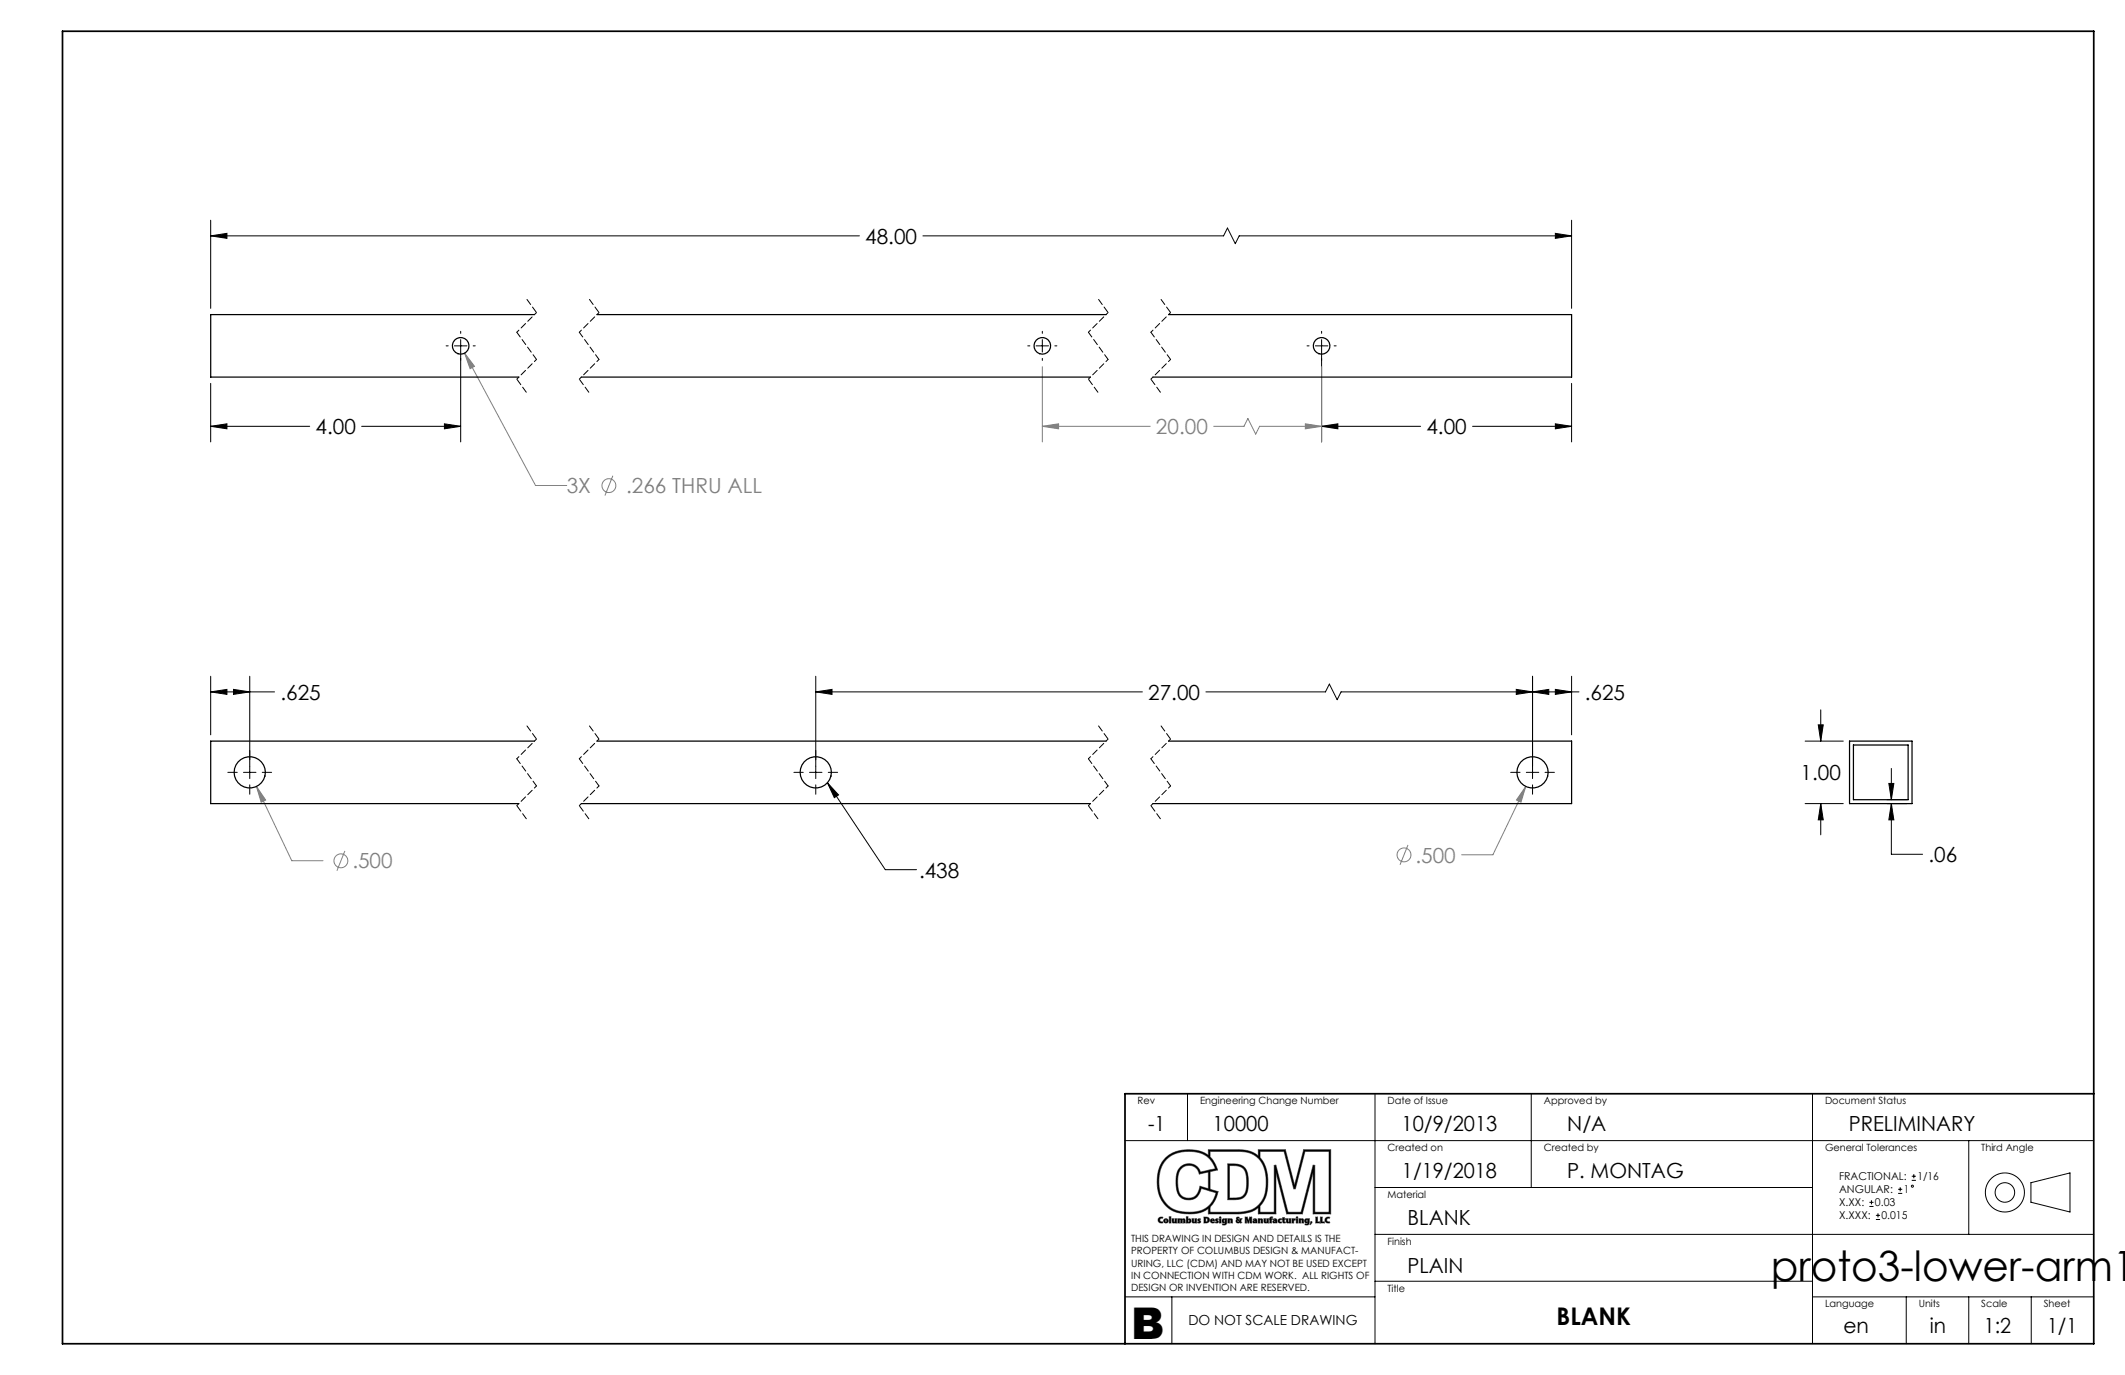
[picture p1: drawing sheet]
<svg xmlns="http://www.w3.org/2000/svg" width="432mm" height="279mm" viewBox="0 0 432 279" stroke-linecap="round" stroke-linejoin="round" font-family="sans-serif">
<g fill="none" stroke="#000" stroke-width=".2">
<path d="M42.8 47.9l3.3-.5v1zM42.8 44.8v17.9M42.8 47.9h131.8M187.5 47.9h61.1l.8-1.6 1.6 3.2 .8-1.6h67.5M316 47.4l3.3 .5-3.3 .5zM319.3 44.8v17.9M42.8 77.9v11.9M90.7 70.3h.4M92.3 70.3h2.6M93.6 67.3v.4M93.6 69v20.8M96.2 70.3h.4"/>
<path d="M208.8 70.3h.5M210.5 70.3h2.6M211.8 67.3v.4M211.8 69v2.5M211.8 72.8v.4M214.3 70.3h.5M265.6 70.3h.4M267.3 70.3h2.5M268.5 67.3v.4M268.5 69v20.8M271.1 70.3h.4M319.3 77.9v11.9"/>
<path d="M42.8 86.6l3.3-.5v1zM42.8 86.6h20.1M73.5 86.6h20.1M90.3 86.1l3.3 .5-3.3 .5zM268.5 86.6l3.4-.5v1zM268.5 86.6h20.2M299.2 86.6h20.1M316 86.1l3.3 .5-3.3 .5zM42.8 137.4v11.9M50.7 137.4v20.8M165.8 137.4v20.8M311.4 137.4v20.8"/>
<path d="M319.3 137.4v11.9M42.8 140.6l3.3-.5v1zM42.8 140.6h13M46.3 156.9h1.9M47.4 140.1l3.3 .5-3.3 .5zM49.5 156.9h2.5M50.7 159.5v1.9M53.3 156.9h1.9M161.3 156.9h1.9M164.5 156.9h2.5M165.8 140.6l3.3-.5v1zM165.8 140.6h66.3"/>
<path d="M165.8 159.5v1.9M168.1 159.1l11.8 17.6h6.3M168.1 159.1l2.3 2.4-.9 .6zM168.3 156.9h1.9M245 140.6h24.3l.8-1.6 1.6 3.2 .8-1.6h48.3M307 156.9h1.9M308.1 140.1l3.3 .5-3.3 .5zM310.1 156.9h2.6M311.4 140.6l3.3-.5v1zM311.4 159.5v1.9M314 156.9h1.9M316 140.1l3.3 .5-3.3 .5z"/>
<path d="M366.8 150.6h7.8M369.5 147.3h1l-.5 3.3zM370 144.2v6.4M383.8 159.2h1l-.5 3.3zM384.3 156.1v6.4M366.8 163.3h7.8M370 163.3l.5 3.3h-1zM370 163.3v6.3M383.4 163.3h4.1M383.4 162.5h4.1M384.3 163.3l.5 3.3h-1zM384.3 163.3v10.3h6.4"/>
<path d="M228.6 231.8h196.8M241.3 222.2v9.6M279.4 222.2v50.8M311.1 222.2v19.1M368.3 222.2v50.8M388.5 239.8h.8M388.5 239h.8M388.9 238.6v.8M400 231.8v19M279.4 250.8h146M279.4 241.3h88.9M379.9 245.2h.8"/>
<path d="M379.9 244.3h.8M380.3 243.9v.8M381.2 247.8h.8M381.2 247h.8M381.6 246.5v.9M385.7 242.5h.8M385.7 241.7h.8M386.1 241.2v.9M412.7 240.3l7.9-2v8l-7.9-2zM228.6 263.5h50.8M238.1 263.5v9.5M279.4 260.3h88.9"/>
<path d="M368.3 263.5h57.1M387.3 263.5v9.5M400 263.5v9.5M412.8 263.5v9.5"/>
<circle cx="388.6" cy="241" r=".21"/>
<circle cx="407.4" cy="242.3" r="1.98"/>
<circle cx="407.4" cy="242.3" r="4"/>
</g>
<g fill="none" stroke="#808080" stroke-width=".2">
<path d="M94.4 71.8l2 2.6-.9 .5zM94.4 71.8l14.4 26.9h6.4M211.8 74.5v15.3M268.5 74.5v15.3M124.5 96.7l-1.6 4M211.8 86.6l3.3-.5v1zM211.8 86.6h21.9M246.6 86.6h6.2l.8-1.6 1.6 3.2 .7-1.6h12.6M265.2 86.1l3.3 .5-3.3 .5zM52.1 159.8l1.9 2.8-.9 .4zM52.1 159.8l7.2 15.1h6.3M310 159.8l-.9 3.2-1-.4z"/>
<path d="M310 159.8l-6.6 13.9h-6.4M70.1 172.9l-1.6 4M286.1 171.7l-1.6 4M237.1 235.6a7.1 7.1 0 0 1 8.4-.4l.9 1.1 .6 1.2-3.1 .7a2.55 2.55 0 0 0-2.9-1.7 2.55 2.55 0 0 0-2 2.7 4.7 4.7 0 0 0 .9 4.1 2.59 2.59 0 0 0 4.2-1.8l3 .9a4.9 4.9 0 0 1-5.4 3.9 5.6 5.6 0 0 1-6.2-6.2 6.3 6.3 0 0 1 1.6-4.5zM240.1 237.4a2.13 2.13 0 0 1 3.6 1.2l1.8-.4v3.3l-1.7-.5a2.35 2.35 0 0 1-3.2 2.3 2.17 2.17 0 0 1-1.3-2.2 5.1 5.1 0 0 1 .8-3.7zM241.5 233.6a5.9 5.9 0 0 0-6.4 6.5M241.5 233.6h.1M241.5 233.6a5.7 5.7 0 0 1 4 1.2v-1.2h6.1a5.6 5.6 0 0 1 4.1 1.3v-1.3h5.5l1.9 7.2 1.8-7.2h5.5v13.1h-3.6v-8.5l-2.2 8.5h-3.2l-2.1-8.5v8.5h-3.6v-1.3a5.8 5.8 0 0 1-4.1 1.3h-6.1v-1.1a7.7 7.7 0 0 1-7.9 .1 6.4 6.4 0 0 1-2.5-5.6M245.9 234h5.7a5.2 5.2 0 0 1 5.7 5.4 6.7 6.7 0 0 1-1.5 5.4l-.1 .1a5.2 5.2 0 0 1-4.1 1.4h-5.7v-1a6 6 0 0 0 1.6-3.2l-1.6-.4v-3.6l1.5-.4v-.1a6 6 0 0 0-1.5-2.5zM249.5 236.5a4.3 4.3 0 0 1 3.5 .8 6.1 6.1 0 0 1 0 5.8l-.5 .4-.8 .2-2.2 .1zM249.8 236.8a3.8 3.8 0 0 1 2.9 .7 6.1 6.1 0 0 1 0 5.3l-.4 .4-.5 .2h-2zM256 234h4.9l2 7.6h.3l2-7.6h4.8v12.3h-2.8v-9.5h-.4l-2.4 9.5h-2.7l-2.4-9.5h-.4v9.5h-2.9v-1.2a8.1 8.1 0 0 0 1.2-8l-.6-1.1a2.11 2.11 0 0 1-.6-2z"/>
<path d="M235.1 240.1h.1M235.5 247.5l.7-.2h.1l-.1 .3a.39 .39 0 0 0-.5 .3 .39 .39 0 0 0 .5 .4l.1 .2a.66 .66 0 0 1-.8-.2 .66 .66 0 0 1 0-.8zM236.9 247.8l.2 .3-.2 .3-.1-.3zM237.6 247.3h.3v1.2h-.3zM238.8 248.4v.1h.3v-.8h-.3l-.2 .6-.1-.6h-.3v.7l.3 .1 .3-.1M239.3 240.1h.1M239.3 247.7h.4v.1l.3-.2 .2 .2 .5-.1 .1 .8h-.3l-.1-.6-.2 .6h-.3l-.1-.6-.1 .6h-.4zM241.1 247.3h.3v.5a.4 .4 0 0 1 .5 0 .4 .4 0 0 1 0 .6 .4 .4 0 0 1-.5 0v.1h-.3zM241.5 247.8a.23 .23 0 0 1 .2 .3 .23 .23 0 0 1-.3 .2zM241.5 243.8h.1M242.8 248.4v.1h.4v-.8h-.4l-.1 .6-.1-.6h-.4l.1 .7 .2 .1 .3-.1M243.4 247.7h.6l-.3 .2a.33 .33 0 0 1 .3 .5 .33 .33 0 0 1-.6 .1l-.1-.1 .1-.1h.3l-.3-.3z"/>
<path d="M243.7 247.8v.1M244.6 247.3h.4a.62 .62 0 0 1 .8 .6 .62 .62 0 0 1-.8 .6h-.4zM245 247.5a.37 .37 0 0 1 .4 .4 .37 .37 0 0 1-.4 .4zM246.1 247.7a.43 .43 0 0 1 .5 0 .43 .43 0 0 1 .2 .4h-.5l.5 .3a.51 .51 0 0 1-.7 0 .51 .51 0 0 1 0-.7zM246.3 247.8l.2 .1-.2 .1zM246.5 247.9v.1M247.1 247.7h.5l-.3 .2a.33 .33 0 0 1 .3 .5 .33 .33 0 0 1-.6 .1l-.1-.1 .1-.1h.3l-.3-.3zM247.3 247.8v.1M247.8 247.7h.3v.8h-.3zM247.8 247.3h.3v.2h-.3zM248.4 247.8l.9-.1-.1 1.1-.4 .1h-.4v-.2h.4l.1-.3a.41 .41 0 0 1-.6 0 .41 .41 0 0 1 .1-.6zM248.7 247.8a.26 .26 0 0 1 .2 .3 .26 .26 0 0 1-.2 .2z"/>
<path d="M249.5 247.7h.3v.1l.5-.1 .1 .8h-.3l-.1-.6-.2 .6h-.3zM251.5 248l.3 .2a.21 .21 0 0 1-.3 .1 .21 .21 0 0 1 0-.3zM251.6 248.5l-.4-.2 .1-.5a.33 .33 0 0 1 0-.5 .33 .33 0 0 1 .5 .1l-.1 .2h-.2l.5 .4-.1-.2h-.1v-.2h.6l-.2 .2-.1 .4 .2 .2-.2 .1-.1-.1-.4 .1M253 247.3h.4l.3 .7 .2-.7h.5v1.2h-.4v-.8l-.3 .8h-.1l-.3-.8v.8h-.3zM253.3 240.2h.1M254.9 248.2l.2-.1-.1 .2zM255.4 248.5h-.5a.31 .31 0 0 1-.4-.3 .31 .31 0 0 1 .4-.3h.2h-.4l-.1-.1a.52 .52 0 0 1 .7-.1 .52 .52 0 0 1 .1 .7v.1M255.7 247.7h.3v.1l.5-.1 .1 .8h-.3l-.2-.6-.1 .6h-.3zM257.4 248.4v.1h.4v-.8h-.4l-.1 .6-.1-.6h-.4l.1 .7 .2 .1 .3-.1M258.1 247.3h.5l-.2 .3 .2 .1v.1h-.2v.7h-.4v-.7h-.1zM258.7 247.8a.52 .52 0 0 1 .7-.1 .52 .52 0 0 1 .1 .7v.1h-.5a.31 .31 0 0 1-.4-.3 .31 .31 0 0 1 .4-.3h.1h-.3zM258.9 248.2l.2-.1-.1 .2z"/>
<path d="M259.8 247.8l.5-.1h.2l-.1 .2a.24 .24 0 0 0-.4 .2 .24 .24 0 0 0 .4 .2l.1 .2a.48 .48 0 0 1-.7-.1 .48 .48 0 0 1 0-.6zM260.6 247.4h.4v.3h.2v.1h-.2v.3l.2 .4h-.3l-.2-.1-.1-.6h-.1zM262 248.4v.1h.3v-.8h-.3l-.2 .6-.1-.6h-.3v.7l.3 .1 .3-.1M263.2 248h-.3v.5h-.4v-.8h.4v.2l.3-.2v.3M263.4 247.7h.3v.8h-.3zM263.4 247.3h.3v.2h-.3zM264 247.7h.3v.1l.5-.1 .1 .8h-.3l-.2-.6-.1 .6h-.3zM265.2 247.8l.9-.1-.1 1.1-.5 .1h-.4l.1-.2h.4l.1-.3a.41 .41 0 0 1-.6 0 .41 .41 0 0 1 .1-.6zM265.5 247.8a.29 .29 0 0 1 .2 .3 .29 .29 0 0 1-.1 .3l-.2-.3zM266.3 248.2l.3 .2-.3 .5-.1-.1zM267.4 247.3h.3v1h.5v.2h-.8zM268.3 247.3h.4v1h.4v.2h-.8z"/>
<path d="M269.4 247.5l.7-.2h.1l-.1 .3a.39 .39 0 0 0-.5 .3 .39 .39 0 0 0 .6 .4v.2a.66 .66 0 0 1-.8-.2 .66 .66 0 0 1 0-.8z"/>
<circle cx="123.7" cy="98.7" r="1.41"/>
<circle cx="69.3" cy="174.9" r="1.41"/>
<circle cx="285.3" cy="173.7" r="1.41"/>
<circle cx="236.9" cy="248.1" r=".48"/>
</g>
<path d="M12.7 6.4h412.7v266.7h-412.7zM425.4 222.2h-196.8v50.9" fill="none" stroke="#000" stroke-width=".35"/>
<path d="M249.5 236.5h1.1a2.65 2.65 0 0 1 3.1 3l-.1 2.3-.3 .8-.4 .6-.5 .3-.6 .2-2.3 .1zM249.8 236.8v6.6l2-.1 .9-.4 .5-1.1 .1-1.8a2.72 2.72 0 0 0-1.1-2.9l-.9-.2zM236.8 235.3a7.6 7.6 0 0 1 6-1.6 5.2 5.2 0 0 1 2.7 1.1v-1.2h6.1a5.6 5.6 0 0 1 4.1 1.3v-1.3h5.5l1.9 7.2 1.8-7.2h5.5v13.1h-3.6v-8.5l-2.2 8.5h-3.2l-2.1-8.5v8.5h-3.6v-1.3l-1.4 .8-2.1 .4-6.7 .1v-1.1l-.9 .5-.9 .4-2.6 .2a6 6 0 0 1-6-7l.2-1.4 .3-1.2 .6-1.1zM240.1 237.4a5.3 5.3 0 0 0-.7 3.8 2.22 2.22 0 0 0 2.2 2.3 2.22 2.22 0 0 0 2.2-2.3v-.2l1.7 .5v-3.3l-1.8 .4-.6-1.2-.5-.4-.6-.2-1.1 .1zM256 234v1.2l.8 1 .5 1.4 .3 2.5-.2 2.5-.5 1.3-.9 1.2v1.2h2.9v-9.5h.4l2.4 9.5h2.7l2.4-9.5h.4v9.5h2.8v-12.3h-4.8l-2 7.6h-.3l-2-7.6zM245.9 234v1.1l.9 1.2 .6 1.4-1.5 .4v3.6l1.6 .4-.6 1.9-1 1.3v1h5.9l1.4-.2 1.7-.6 .9-.7 .6-.7a8.1 8.1 0 0 0-.7-8.7l-1.3-.9-1.4-.4zM237.1 235.6a7.6 7.6 0 0 0-1.2 7.2l1 1.7 1.5 1.2 2.1 .6 2.6-.1 1.4-.4 1.1-.8 .9-1.1 .6-1.5-3-.9a2.57 2.57 0 0 1-2.8 2.3 2.57 2.57 0 0 1-2.3-2.9v-1.4l.1-1.1a2.49 2.49 0 0 1 2.3-2 2.49 2.49 0 0 1 2.5 1.8l3.1-.7-.8-1.5-1.1-1.1a7.3 7.3 0 0 0-8 .7zM235.5 247.5l.3-.2h.5l-.1 .3h-.4l-.1 .3 .1 .3 .4 .1 .1 .2h-.5l-.4-.2-.1-.4zM236.5 248.1a.47 .47 0 0 1 .9 0 .47 .47 0 0 1-.9 0zM236.8 247.8v.4l.1 .2 .2-.4zM237.6 247.3h.3v1.2h-.3zM238.2 247.7h.3l.1 .6 .1-.1 .1-.5h.3v.8h-.3v-.1l-.3 .1h-.2zM239.3 247.7h.4v.1l.2-.2 .3 .2 .5-.1 .1 .8h-.3l-.1-.6-.2 .6h-.3l-.1-.6-.1 .6h-.4zM241.1 247.3h.3v.5l.3-.2 .3 .2v.4l-.2 .3h-.7zM241.5 247.8l-.1 .4 .2 .2 .1-.4zM242.2 247.7h.4l.1 .6 .1-.1v-.5h.4v.8h-.4v-.1l-.2 .1h-.3zM243.4 247.7h.6l-.3 .2 .3 .3-.1 .3-.6-.1 .1-.1h.3l-.3-.3zM244.6 247.3h.7l.3 .2 .2 .4-.2 .4-1 .2zM245 247.5v.8h.2l.2-.2v-.3zM246 247.8l.3-.2 .4 .1 .1 .4-.5 .1 .1 .1h.3l.1 .1-.4 .1-.3-.1-.2-.3zM246.3 247.8v.2h.2zM247 247.7h.6l-.3 .2 .3 .3-.1 .3-.6-.1 .1-.1h.3l-.3-.3zM247.8 247.4a.18 .18 0 0 1 .3 0 .18 .18 0 0 1-.3 0zM247.8 247.7h.3v.8h-.3zM248.4 247.7h.9v.9l-.3 .3h-.6v-.2h.4l.1-.2v-.1l-.3 .1-.2-.1-.1-.4zM248.7 247.8v.4l.1 .2 .1-.4zM249.5 247.7h.3v.1l.3-.2 .3 .1v.8h-.3l-.1-.6-.1 .1-.1 .5h-.3zM251.5 248v.3l.3-.1zM251.3 247.4h.5l-.3 .2 .5 .4-.1-.2h-.1v-.2h.6l-.2 .2-.1 .4 .2 .2-.2 .1-.1-.1-.4 .1-.4-.1-.1-.3 .2-.3zM253 247.3h.4l.3 .7 .2-.7h.5v1.2h-.4v-.8l-.3 .8h-.1l-.3-.8v.8h-.3zM254.8 248.2a.15 .15 0 0 0 .3 0 .15 .15 0 0 0-.3 0zM254.6 247.8l.4-.2 .3 .1 .1 .8h-.8v-.4l.5-.2h-.4zM255.7 247.7h.3v.1l.2-.2 .3 .1 .1 .8h-.3l-.2-.6-.1 .1v.5h-.3zM256.8 247.7h.4l.1 .6 .1-.1v-.5h.4v.8h-.4v-.1l-.2 .1h-.3zM258.9 248.2a.15 .15 0 0 0 .3 0 .15 .15 0 0 0-.3 0zM258.7 247.8l.3-.2 .4 .1 .1 .8h-.8v-.4l.4-.2h-.3zM258.1 247.4l.5-.1-.2 .2 .2 .3h-.2v.7h-.4v-.7h-.1v-.1h.1zM259.8 247.8l.3-.2 .4 .1-.5 .4 .5 .4h-.4l-.3-.1-.1-.3zM260.6 247.4h.4v.3h.2v.1h-.2v.3l.2 .4-.5-.1-.1-.6h-.1zM261.4 247.7h.3l.1 .6 .2-.1v-.5h.3v.8h-.3v-.1l-.3 .1h-.2zM262.5 247.7h.4v.2l.1-.3 .3 .1-.1 .3h-.3v.5h-.4zM263.4 247.4a.18 .18 0 0 1 .3 0 .18 .18 0 0 1-.3 0zM263.4 247.7h.3v.8h-.3zM264 247.7h.3v.1l.2-.2 .3 .1 .1 .8h-.3l-.2-.6-.1 .1v.5h-.3zM265.2 247.7h.9l-.1 .9-.2 .3h-.7l.1-.2h.4l.1-.2v-.1l-.3 .1-.2-.1-.1-.4zM265.5 247.8l-.1 .4 .2 .2 .1-.4zM266.3 248.3l.3 .1-.3 .5-.1-.1zM267.4 247.3h.3v1h.5v.2h-.8zM268.3 247.3h.4v1h.4v.2h-.8zM269.4 247.5l.4-.2h.4l-.1 .3h-.4l-.1 .3 .1 .3 .5 .1v.2h-.5l-.4-.2-.1-.4z" fill-rule="evenodd" fill="#000"/>
<g fill="none" stroke="#000" stroke-width=".2" stroke-dasharray="1.3 .6" stroke-dashoffset="-.1">
<path d="M105 77l2 2.8M107 60.8l2 2.7M117.7 77l2 2.8M119.7 60.8l2 2.7M221.2 77l2 2.8M223.2 60.8l2 2.7M233.9 77l2 2.8M235.9 60.8l2 2.7M107 147.4l2 2.8M119.7 147.4l2 2.8M223.2 147.4l2 2.8M235.9 147.4l2 2.8"/>
<path d="M105 163.7l2 2.8M117.7 163.7l2 2.8M221.2 163.7l2 2.8M233.9 163.7l2 2.8"/>
</g>
<g fill="none" stroke="#000" stroke-width=".2" stroke-dasharray="1.3 .6" stroke-dashoffset=".7">
<path d="M109 63.5l-4 4M109 73l-4 4M121.7 63.5l-4 4M121.7 73l-4 4M225.2 63.5l-4 4M225.2 73l-4 4M237.9 63.5l-4 4M237.9 73l-4 4M109 150.2l-4 4M109 159.7l-4 4M121.7 150.2l-4 4M121.7 159.7l-4 4"/>
<path d="M225.2 150.2l-4 4M225.2 159.7l-4 4M237.9 150.2l-4 4M237.9 159.7l-4 4"/>
</g>
<path d="M105 67.5l4 5.5M117.7 67.5l4 5.5M221.2 67.5l4 5.5M233.9 67.5l4 5.5M105 154.2l4 5.5M117.7 154.2l4 5.5M221.2 154.2l4 5.5M233.9 154.2l4 5.5" fill="none" stroke="#000" stroke-width=".2" stroke-dasharray="1.3 .6" stroke-dashoffset=".1"/>
<g fill="#000">
<path d="M168.1 159.1l2.3 2.4-.9 .6z"/>
<path d="M311.4 140.6l3.3-.5v1zM316 140.1l3.3 .5-3.3 .5zM47.4 140.1l3.3 .5-3.3 .5zM42.8 140.6l3.3-.5v1zM165.8 140.6l3.3-.5v1zM308.1 140.1l3.3 .5-3.3 .5zM370 163.3l.5 3.3h-1zM369.5 147.3h1l-.5 3.3zM384.3 163.3l.5 3.3h-1zM383.8 159.2h1l-.5 3.3zM42.8 47.9l3.3-.5v1zM316 47.4l3.3 .5-3.3 .5zM268.5 86.6l3.4-.5v1zM316 86.1l3.3 .5-3.3 .5zM90.3 86.1l3.3 .5-3.3 .5zM42.8 86.6l3.3-.5v1z"/>
</g>
<path d="M52.1 159.8l1 3.2 .9-.4zM310 159.8l-1.9 2.8 1 .4zM94.4 71.8l1.1 3.1 .9-.5zM211.8 86.6l3.3-.5v1zM265.2 86.1l3.3 .5-3.3 .5z" fill="#808080"/>
<g fill="none" stroke="#000" stroke-width=".25">
<path d="M108.6 63.9h-65.8v12.7h62.6M118.1 76.6h103.5M121.3 63.9h103.4M237.4 63.9h81.9v12.7h-85M108.6 150.6h-65.8v12.7h62.6M121.3 150.6h103.4M237.4 150.6h81.9v12.7h-85M375.8 150.6h12.7v12.7h-12.7zM376.6 151.4h11.1v11.1h-11.1zM118.1 163.3h103.5"/>
<circle cx="93.6" cy="70.3" r="1.69"/>
<circle cx="211.8" cy="70.3" r="1.69"/>
<circle cx="268.5" cy="70.3" r="1.69"/>
<circle cx="50.7" cy="156.9" r="3.2"/>
<circle cx="165.8" cy="156.9" r="3.2"/>
<circle cx="311.4" cy="156.9" r="3.2"/>
</g>
<text font-size="8.9" x="229.9" y="272.1">B</text>
<text font-size="8.5" x="359.8" y="260.3">proto3-lower-arm1</text>
<text font-size="4.9" x="316.3" y="269.3">BLANK</text>
<g font-size="4.2">
<text x="175.8" y="49.5">48.00</text>
<text x="64.1" y="88.2">4.00</text>
<text x="289.8" y="88.2">4.00</text>
<text x="57" y="142.2">.625</text>
<text x="233.3" y="142.2">27.00</text>
<text x="322" y="142.2">.625</text>
<text x="365.9" y="158.5">1.00</text>
<text x="186.7" y="178.3">.438</text>
<text x="391.8" y="175.2">.06</text>
<text x="233.3" y="229.9">-1</text>
<text x="246.4" y="229.9">10000</text>
<text x="284.8" y="229.9">10/9/2013</text>
<text x="318.5" y="229.9">N/A</text>
<text x="375.7" y="229.9">PRELIMINARY</text>
<text x="284.9" y="239.3">1/19/2018</text>
<text x="318.5" y="239.3">P. MONTAG</text>
<text x="286" y="249">BLANK</text>
<text x="286" y="258.6">PLAIN</text>
<text x="374.6" y="270.9">en</text>
<text x="392.1" y="270.9">in</text>
<text x="403.1" y="270.9">1:2</text>
<text x="416" y="270.9">1/1</text>
</g>
<g font-size="4.2" fill="#808080">
<text x="234.9" y="88.2">20.00</text>
<text x="115.2" y="100.2">3X</text>
<text x="127.2" y="100.2">.266 THRU ALL</text>
<text x="71.6" y="176.5">.500</text>
<text x="287.6" y="175.3">.500</text>
</g>
<text font-size="2.8" x="241.5" y="269.3">DO NOT SCALE DRAWING</text>
<g font-size="2.2">
<text x="373.7" y="239.8">FRACTIONAL:</text>
<text x="389.6" y="239.8">1/16</text>
<text x="373.7" y="245.1">X.XX:</text>
<text x="373.7" y="242.5">ANGULAR:</text>
<text x="381" y="245.1">0.03</text>
<text x="386.8" y="242.5">1</text>
<text x="373.7" y="247.8">X.XXX:</text>
<text x="382.3" y="247.8">0.015</text>
</g>
<g font-size="2">
<text x="231.1" y="224.3">Rev</text>
<text x="243.8" y="224.3">Engineering Change Number</text>
<text x="281.9" y="224.3">Date of Issue</text>
<text x="313.7" y="224.3">Approved by</text>
<text x="370.8" y="224.3">Document Status</text>
<text x="281.9" y="233.9">Created on</text>
<text x="313.7" y="233.9">Created by</text>
<text x="370.8" y="233.9">General Tolerances</text>
<text x="402.6" y="233.9">Third Angle</text>
<text x="281.9" y="243.4">Material</text>
<text x="229.9" y="252.3">THIS DRAWING IN DESIGN AND DETAILS IS THE</text>
<text x="229.9" y="254.9">PROPERTY OF COLUMBUS DESIGN &amp; MANUFACT-</text>
<text x="229.9" y="257.4">URING, LLC (CDM) AND MAY NOT BE USED EXCEPT</text>
<text x="281.9" y="252.9">Finish</text>
<text x="229.9" y="259.9">IN CONNECTION WITH CDM WORK. ALL RIGHTS OF</text>
<text x="229.9" y="262.4">DESIGN OR INVENTION ARE RESERVED.</text>
<text x="281.9" y="262.4">Title</text>
<text x="370.8" y="265.6">Language</text>
<text x="389.9" y="265.6">Units</text>
<text x="402.6" y="265.6">Scale</text>
<text x="415.3" y="265.6">Sheet</text>
</g>
</svg>
